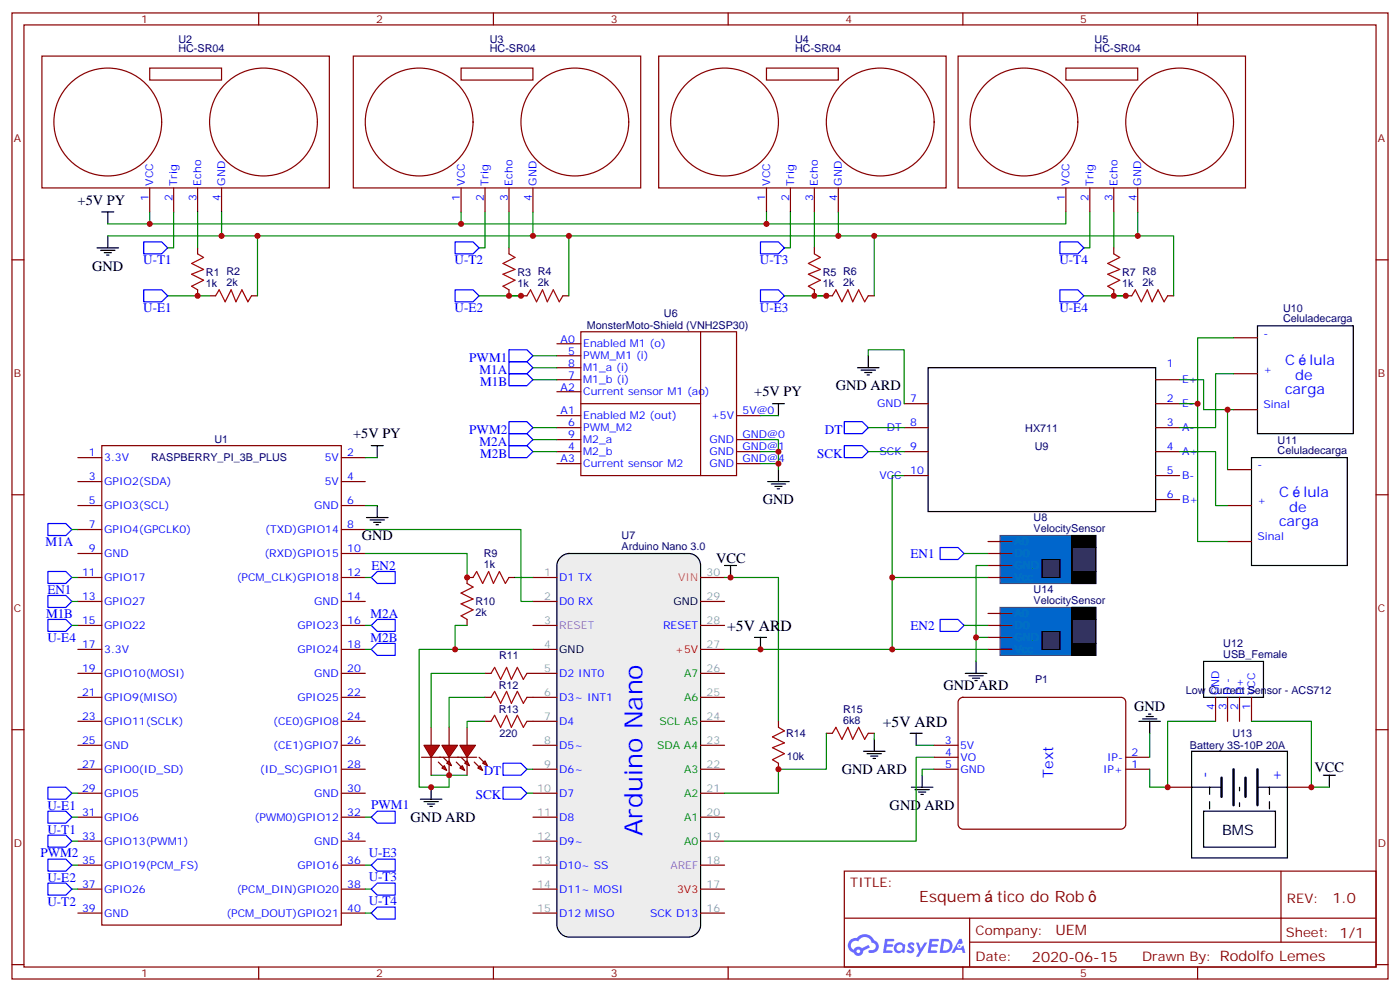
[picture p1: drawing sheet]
<svg xmlns="http://www.w3.org/2000/svg" width="412mm" height="292mm" viewBox="0 0 412 292" stroke-linecap="round" stroke-linejoin="round" font-family="sans-serif">
<g fill="none" stroke="#870000" stroke-width=".35">
<path d="M3.5 3.8h405.4v284.3h-405.4zM7.1 7.3h398.2v277.3h-398.2zM76.2 3.8v3.5M145.3 3.8v3.5M214.5 3.8v3.5M283.6 3.8v3.5M352.8 3.8v3.5M3.5 76.5h3.6M405.3 76.5h3.6M3.5 145.6h3.6M405.3 145.6h3.6M3.5 214.8h3.6"/>
<path d="M405.3 214.8h3.6M248.7 256.4h156.6v28.2h-156.6zM377.3 256.4v20.9M248.7 270.2h156.5M285.6 277.3h119.6M285.6 270.2v14.2M3.5 283.9h3.6M76.2 284.6v3.5M145.3 284.6v3.5M214.5 284.6v3.5M283.6 284.6v3.5M352.8 284.6v3.5"/>
<path d="M405.3 283.9h3.6"/>
</g>
<g fill="#5487ff">
<path d="M267.7 277.6a1.22 1.22 0 0 1 1.7 .2l-.4 .6a.47 .47 0 0 0-.3-.4 .47 .47 0 0 0-.5 .2l.1 .2a1.14 1.14 0 0 1 .8 1.8 1.14 1.14 0 0 1-1.9 0l-.2-.2 .5-.6 .7 .5a.29 .29 0 0 0 .3-.3 .29 .29 0 0 0-.2-.3 1.04 1.04 0 0 1-.6-1.7z"/>
<path d="M260.7 276.3h2.4l.3 .2-.2 .5-1.8 .1-.1 .8h1.5l.3 .4-.3 .4h-1.6l-.2 1.1h1.7l.2 .3-.2 .3-2.6 .1z"/>
<path d="M273.8 276.3h2.4l.3 .2-.1 .5-1.8 .1-.2 .8h1.6l.3 .4-.4 .4h-1.6l-.1 1.1h1.7l.2 .3-.2 .3-2.6 .1z"/>
<path d="M282.6 276.3h.7l.3 1.3-.6 .3a.69 .69 0 0 0-1 .3 .69 .69 0 0 0 .4 .9 .69 .69 0 0 0 .9-.6l.5-.2 .6 2.2h-.8l-.2-.9h-1.8l-.5 .9h-.8z"/>
<path d="M269.8 277.4h.8l.6 1.8 1.1-1.8h.9l-2.6 4.2h-.8l.9-1.5z"/>
<path d="M277.4 276.3l-.6 4.2h1.3a2.11 2.11 0 0 0 2.5-2.1 2.11 2.11 0 0 0-2.5-2.1zM278.1 277.1a1.39 1.39 0 0 1 1.7 1.4 1.39 1.39 0 0 1-1.8 1.3h-.3z"/>
<path d="M263.7 277.9a1.54 1.54 0 0 0-.1 2.2 1.54 1.54 0 0 0 2.2 .1l.6 .3 .3-2.3-.2-.3h-.4a1.49 1.49 0 0 0-2.4 0zM264 278.9a.94 .94 0 0 1 1.8 0 .94 .94 0 0 1-1.8 0z"/>
<path d="M250.4 276.7a2.18 2.18 0 0 0 1.1 3.7 1.44 1.44 0 0 0 1.6 .9 1.44 1.44 0 0 0 1.2-1.4l2-1.1-.5-.7-1.9 1a1.47 1.47 0 0 0-2.4 .4 1.39 1.39 0 0 1-.7-1.9 1.39 1.39 0 0 1 2-.5 2.12 2.12 0 0 1 2.2-1.3 2.12 2.12 0 0 1 1.9 1.7 1.14 1.14 0 0 1 1.1 1.4 1.14 1.14 0 0 1-1.7 .7 .43 .43 0 0 0-.5 .4 .43 .43 0 0 0 .4 .5 1.98 1.98 0 0 0 2.5-1.2 1.98 1.98 0 0 0-1.2-2.6 3.1 3.1 0 0 0-5.3-.6l-.9 .1zM252.3 280a.55 .55 0 0 1 1.1 0 .55 .55 0 0 1-1.1 0z"/>
<circle cx="282.6" cy="278.4" r=".26"/>
</g>
<g fill="none" stroke="#870000" stroke-width=".35">
<path d="M12.3 16.5h84.7v38.8h-84.7zM104.1 16.5h84.6v38.8h-84.6zM194 16.5h84.7v38.8h-84.7zM282.2 16.5h84.7v38.8h-84.7zM44.1 20h21.2v3.6h-21.2zM135.8 20h21.2v3.6h-21.2zM225.8 20h21.1v3.6h-21.1zM314 20h21.1v3.6h-21.1zM44.1 55.3v7.1M51.2 55.3v7.1M58.2 55.3v7.1M65.3 55.3v7.1"/>
<path d="M135.8 55.3v7.1M142.9 55.3v7.1M149.9 55.3v7.1M157 55.3v7.1M225.8 55.3v7.1M232.8 55.3v7.1M239.9 55.3v7.1M246.9 55.3v7.1M314 55.3v7.1M321 55.3v7.1M328.1 55.3v7.1M335.1 55.3v7.1"/>
<path d="M171.1 97.6h45.9v42.4h-45.9zM206.4 97.6v42.4M164 101.2h7.1M164 115.3h7.1M164 104.7h7.1M164 111.8h7.1M164 108.2h7.1M171.1 118.8h35.3M22.9 134.7h7.1M30 131.2h70.5v141.1h-70.5zM100.5 134.7h7.1M164 122.3h7.1"/>
<path d="M164 129.4h7.1M164 132.9h7.1M164 136.5h7.1M164 125.9h7.1M217 122.3h7M217 129.4h7M217 132.9h7M217 136.5h7M22.9 141.7h7.1M22.9 148.8h7.1M22.9 155.9h7.1M100.5 141.7h7.1"/>
<path d="M100.5 148.8h7.1M100.5 155.9h7.1M22.9 162.9h7.1M22.9 170h7.1M22.9 177h7.1M100.5 162.9h7.1M100.5 170h7.1M100.5 177h7.1M22.9 184.1h7.1M22.9 191.1h7.1M22.9 198.2h7.1M100.5 184.1h7.1"/>
<path d="M100.5 191.1h7.1M100.5 198.2h7.1M22.9 205.2h7.1M22.9 212.3h7.1M22.9 219.4h7.1M100.5 205.2h7.1M100.5 212.3h7.1M100.5 219.4h7.1M22.9 226.4h7.1M22.9 233.5h7.1M100.5 226.4h7.1M100.5 233.5h7.1"/>
<path d="M22.9 240.5h7.1M22.9 247.6h7.1M22.9 254.6h7.1M100.5 240.5h7.1M100.5 247.6h7.1M100.5 254.6h7.1M22.9 261.7h7.1M22.9 268.7h7.1M100.5 261.7h7.1M100.5 268.7h7.1"/>
<circle cx="31.7" cy="35.9" r="15.9"/>
<circle cx="77.6" cy="35.9" r="15.9"/>
<circle cx="123.5" cy="35.9" r="15.9"/>
<circle cx="169.3" cy="35.9" r="15.9"/>
<circle cx="213.4" cy="35.9" r="15.9"/>
<circle cx="259.3" cy="35.9" r="15.9"/>
<circle cx="301.6" cy="35.9" r="15.9"/>
<circle cx="347.5" cy="35.9" r="15.9"/>
</g>
<path d="M165.2 163.9a3.6 3.6 0 0 1 2.4-1h35.2a3.5 3.5 0 0 1 3.6 3.5v105.9a3.8 3.8 0 0 1-3.6 3.5h-35.2a3.8 3.8 0 0 1-3.6-3.5v-105.9a3.5 3.5 0 0 1 1.2-2.5z" fill="#ededed" stroke="#000" stroke-width=".35"/>
<g fill="none" stroke="#870000" stroke-width=".35">
<path d="M58.2 73v1.7M149.9 73v1.7M239.9 73v1.7M328.1 73v1.7M58.2 85.3v1.8M61.7 87.1h1.8M74.1 87.1h1.7M149.9 85.3v1.8M153.5 87.1h1.7M165.8 87.1h1.8M239.9 85.3v1.8M243.4 87.1h1.8"/>
<path d="M255.8 87.1h1.7M328.1 85.3v1.8M331.6 87.1h1.8M344 87.1h1.7M139.3 170h-1.7v1.7M149.9 170h1.8M157 170h7M157 177h7M206.4 170h7M206.4 177h7M137.6 182.3v1.8M142.9 198.2h1.7"/>
<path d="M155.2 198.2h8.8M157 184.1h7M157 191.1h7M206.4 184.1h7M206.4 191.1h7M206.4 198.2h7M142.9 205.2h1.7M142.9 212.3h1.7M155.2 205.2h8.8M155.2 212.3h8.8M157 219.4h7M206.4 205.2h7"/>
<path d="M206.4 212.3h7M206.4 219.4h7M157 226.4h7M157 233.5h7M206.4 226.4h7M206.4 233.5h7M157 240.5h7M157 247.6h7M157 254.6h7M206.4 240.5h7M206.4 247.6h7M206.4 254.6h7"/>
<path d="M157 261.7h7M157 268.7h7M206.4 261.7h7M206.4 268.7h7"/>
</g>
<g fill="none" stroke="#000" stroke-width=".35">
<path d="M28.6 73h6.3M29.6 73.7h4.3M30 62.4h3.5M30.7 74.4h2.1M31.4 75.1h.7M31.7 62.4v3.5M31.7 69.4v3.6M109.4 131.2h3.5M111.1 131.2v3.5M107.9 152.3h6.4M109 153h4.2M110.1 153.7h2.1"/>
<path d="M110.8 154.4h.7M111.1 148.8v3.5M213.4 166.4h3.6M215.2 166.4v3.6M222.2 187.6h3.6M224 187.6v3.5M268.1 215.8h3.5M269.9 215.8v3.6M268.5 231.7h6.3M269.5 232.4h4.3M270.6 233.1h2.1M271.3 233.8h.7"/>
<path d="M271.6 228.2v3.5"/>
</g>
<g fill="none" stroke="#008700" stroke-width=".35">
<path d="M44.1 62.4v3.5h-12.4M58.2 62.4v10.6M65.3 62.4v7h-33.6M75.8 69.4v17.7M135.8 62.4v3.5h-91.7M149.9 62.4v10.6M157 62.4v7h-91.7M167.6 69.4v17.7M225.8 62.4v3.5h-90M239.9 62.4v10.6M246.9 62.4v7h-89.9M257.5 69.4v17.7"/>
<path d="M314 62.4v3.5h-88.2M328.1 62.4v10.6M335.1 62.4v7h-88.2M335.1 69.4h10.6v17.7M49.4 87.1h12.3M149.9 87.1h3.6M239.9 87.1h3.5M328.1 87.1h3.5M266.3 140h-3.5v51.1h-49.4M107.6 155.9h45.9v21.1h3.5M107.6 162.9h30v7.1M151.7 170h5.3"/>
<path d="M213.4 170h15.9v42.3M137.6 184.1h-3.5v7h22.9"/>
</g>
<g fill="none" stroke="#a10000" stroke-width=".35">
<path d="M58.2 74.7l1.8 1.1-3.6 1.7 3.6 1.8-3.6 1.4 3.6 1.8-3.6 1.7 1.8 1.1M149.9 74.7l1.8 1.1-3.5 1.7 3.5 1.8-3.5 1.4 3.5 1.8-3.5 1.7 1.7 1.1M239.9 74.7l1.8 1.1-3.6 1.7 3.6 1.8-3.6 1.4 3.6 1.8-3.6 1.7 1.8 1.1M328.1 74.7l1.7 1.1-3.5 1.7 3.5 1.8-3.5 1.4 3.5 1.8-3.5 1.7 1.8 1.1M63.5 87.1l1.1-1.8 1.7 3.5 1.8-3.5 1.4 3.5 1.8-3.5 1.7 3.5 1.1-1.7M155.2 87.1l1.1-1.8 1.7 3.5 1.8-3.5 1.4 3.5 1.8-3.5 1.7 3.5 1.1-1.7M245.2 87.1l1-1.8 1.8 3.5 1.8-3.5 1.4 3.5 1.7-3.5 1.8 3.5 1.1-1.7M333.4 87.1l1-1.8 1.8 3.5 1.8-3.5 1.4 3.5 1.7-3.5 1.8 3.5 1.1-1.7M137.6 171.7l1.7 1.1-3.5 1.8 3.5 1.7-3.5 1.4 3.5 1.8-3.5 1.8 1.8 1M139.3 170l1.1-1.8 1.8 3.5 1.7-3.5 1.4 3.5 1.8-3.5 1.8 3.5 1-1.7M144.6 198.2l1.1-1.8 1.8 3.6 1.7-3.6 1.4 3.6 1.8-3.6 1.8 3.6 1-1.8M144.6 205.2l1.1-1.7 1.8 3.5 1.7-3.5 1.4 3.5 1.8-3.5 1.8 3.5 1-1.8"/>
<path d="M144.6 212.3l1.1-1.8 1.8 3.6 1.7-3.6 1.4 3.6 1.8-3.6 1.8 3.6 1-1.8"/>
</g>
<g fill="#f00" stroke="#870000" stroke-width=".35">
<path d="M124.9 219.4h4.6l-2.5 3.5z"/>
<path d="M124.2 222.9h5.6z"/>
</g>
<g fill="#870000" stroke="#870000" stroke-width=".35">
<path d="M130.5 222.9l1.4 1.4z"/>
<path d="M129.1 224.3l1.4 1.4z"/>
</g>
<g fill="#f00" stroke="#870000" stroke-width=".35">
<path d="M131.6 224.6l.7-.7 .7 1.5z"/>
<path d="M130.2 226.1l.7-.7 .7 1.4z"/>
</g>
<path d="M127 214.1v5.3M127 222.9v5.3" fill="none" stroke="#870000" stroke-width=".35"/>
<g fill="#f00" stroke="#870000" stroke-width=".35">
<path d="M130.2 219.4h4.6l-2.5 3.5z"/>
<path d="M129.5 222.9h5.6z"/>
</g>
<g fill="#870000" stroke="#870000" stroke-width=".35">
<path d="M135.8 222.9l1.4 1.4z"/>
<path d="M134.4 224.3l1.4 1.4z"/>
</g>
<g fill="#f00" stroke="#870000" stroke-width=".35">
<path d="M136.9 224.6l.7-.7 .7 1.5z"/>
<path d="M135.5 226.1l.7-.7 .7 1.4z"/>
</g>
<path d="M132.3 214.1v5.3M132.3 222.9v5.3" fill="none" stroke="#870000" stroke-width=".35"/>
<g fill="#f00" stroke="#870000" stroke-width=".35">
<path d="M135.5 219.4h4.6l-2.5 3.5z"/>
<path d="M134.8 222.9h5.6z"/>
</g>
<g fill="#870000" stroke="#870000" stroke-width=".35">
<path d="M141.1 222.9l1.4 1.4z"/>
<path d="M139.7 224.3l1.4 1.4z"/>
</g>
<g fill="#f00" stroke="#870000" stroke-width=".35">
<path d="M142.2 224.6l.7-.7 .7 1.5z"/>
<path d="M140.8 226.1l.7-.7 .7 1.4z"/>
</g>
<g fill="none" stroke="#870000" stroke-width=".35">
<path d="M363.4 99.4h7M266.3 118.8h7.1M340.4 111.8h7.1M340.4 118.8h7.1M363.4 110h7M266.3 125.9h7.1M266.3 132.9h7.1M266.3 140h7.1M340.4 125.9h7.1M340.4 132.9h7.1M340.4 140h7.1M361.6 138.2h7.1"/>
<path d="M363.4 120.6h7M340.4 147h7.1M361.6 159.4h7.1M361.6 148.8h7.1M137.6 214.1v5.3M229.3 212.3v1.8M243.4 215.8h1.8M255.8 215.8h1.7M358.1 205.2v7.1M361.6 205.2v7.1M365.1 205.2v7.1M368.7 205.2v7.1"/>
<path d="M137.6 222.9v5.3M229.3 224.6v1.8M344 231.7h7M379.2 231.7h7.1"/>
</g>
<g fill="none" stroke="#008700" stroke-width=".35">
<path d="M51.2 62.4v10.6h-1.8M142.9 62.4v10.6h-1.8M232.8 62.4v10.6h-1.7M321 62.4v10.6h-1.7M141.1 87.1h12.4M231.1 87.1h12.3M319.3 87.1h12.3M363.4 99.4h-10.6v19.4h-5.3M157 108.2h7M157 111.8h7M157 104.7h7M255.8 104.7v-1.8h10.5v15.9"/>
<path d="M347.5 111.8h7v8.8h8.9M352.8 118.8v40.6h8.8M363.4 110h-5.3v15.9h-10.6M107.6 134.7h3.5M157 132.9h7M157 125.9h7M157 129.4h7M224 136.5h5.3v1.7M224 129.4h5.3v7.1M224 132.9h5.3M224 122.3h5.3M255.8 132.9h10.5"/>
<path d="M255.8 125.9h10.5M347.5 132.9h10.6v15.9h3.5M361.6 120.6v17.6M21.2 155.9h1.7M107.6 148.8h3.5M21.2 177h1.7M21.2 170h1.7M107.6 170h1.8M21.2 184.1h1.7M107.6 191.1h1.8M107.6 184.1h1.8M134.1 191.1h-10.6v40.6h8.8v-3.5"/>
<path d="M142.9 198.2h-15.9v15.9M142.9 205.2h-10.6v8.9M142.9 212.3h-5.3v1.8M257.5 215.8v1.8M368.7 212.3h17.6v19.4h5.3M21.2 233.5h1.7M127 228.2h10.6M155.2 226.4h1.8M155.2 233.5h1.8M275.2 222.9h-5.3v24.7h-56.5M21.2 240.5h1.7M21.2 247.6h1.7"/>
<path d="M21.2 254.6h1.7M107.6 240.5h1.8M107.6 254.6h1.8M21.2 261.7h1.7M107.6 261.7h1.8M107.6 268.7h1.8"/>
</g>
<g fill="none" stroke="#000" stroke-width=".35">
<path d="M370.4 95.9h28.2v31.7h-28.2zM227.5 118.8h3.6M229.3 118.8v3.5M252.6 108.2h6.3M253.6 108.9h4.3M254.7 109.6h2.1M255.4 110.3h.7M255.8 104.7v3.5M273.4 108.2h67v42.4h-67zM229.3 138.2v3.5M368.7 134.7h28.2v31.7h-28.2zM226.1 141.7h6.4"/>
<path d="M227.2 142.5h4.2M228.2 143.2h2.2M229 143.9h.7M354.5 194.7h17.7v10.5h-17.7zM257.5 217.6v3.5M123.8 235.2h6.4M124.9 235.9h4.2M125.9 236.6h2.2M126.6 237.3h.8M127 231.7v3.5M254.4 221.1h6.3M255.4 221.8h4.2"/>
<path d="M256.5 222.5h2.1M257.2 223.2h.7M351 221.1h28.2v31.4h-28.2zM351 231.7h8.8M354.5 238.8h21.2v10.5h-21.2zM370.4 231.7h8.8M389.8 228.2h3.5M391.6 228.2v3.5"/>
</g>
<path d="M229.3 214.1l1.8 1-3.6 1.8 3.6 1.8-3.6 1.4 3.6 1.7-3.6 1.8 1.8 1M245.2 215.8l1-1.7 1.8 3.5 1.8-3.5 1.4 3.5 1.7-3.5 1.8 3.5 1.1-1.8" fill="none" stroke="#a10000" stroke-width=".35"/>
<path d="M359.8 228.9v5.6M363.4 226.4v10.6M366.9 228.9v5.6M370.4 226.4v10.6" fill="none" stroke="#000" stroke-width=".71"/>
<path d="M356.3 231.7v7.1M373.9 231.7v7.1" fill="none" stroke="#000" stroke-width=".35" stroke-dasharray="2.1 2.1"/>
<path d="M365.1 231.7v7.1" fill="none" stroke="#000" stroke-width=".35" stroke-dasharray="1.1 3.5"/>
<g fill="none" stroke="#00f" stroke-width=".35">
<path d="M42.3 71.2h5.3l1.8 1.8-1.8 1.7h-5.3zM134.1 71.2h5.2l1.8 1.8-1.8 1.7h-5.2zM224 71.2h5.3l1.8 1.8-1.8 1.7h-5.3zM312.2 71.2h5.3l1.8 1.8-1.8 1.7h-5.3zM42.3 85.3h5.3l1.8 1.8-1.8 1.7h-5.3zM134.1 85.3h5.2l1.8 1.8-1.8 1.7h-5.2zM224 85.3h5.3l1.8 1.8-1.8 1.7h-5.3zM312.2 85.3h5.3l1.8 1.8-1.8 1.7h-5.3zM149.9 106.5h5.3l1.8 1.7-1.8 1.8h-5.3zM149.9 110h5.3l1.8 1.8-1.8 1.7h-5.3zM149.9 102.9h5.3l1.8 1.8-1.8 1.8h-5.3zM149.9 124.1h5.3l1.8 1.8-1.8 1.7h-5.3z"/>
<path d="M149.9 127.6h5.3l1.8 1.8-1.8 1.8h-5.3zM149.9 131.2h5.3l1.8 1.7-1.8 1.8h-5.3zM248.7 124.1h5.3l1.8 1.8-1.8 1.7h-5.3zM248.7 131.2h5.3l1.8 1.7-1.8 1.8h-5.3zM14.1 154.1h5.3l1.8 1.8-1.8 1.7h-5.3zM14.1 175.3h5.3l1.8 1.7-1.8 1.8h-5.3zM14.1 168.2h5.3l1.8 1.8-1.8 1.7h-5.3zM109.4 170l1.7-1.8h5.3v3.5h-5.3zM14.1 182.3h5.3l1.8 1.8-1.8 1.7h-5.3zM109.4 184.1l1.7-1.8h5.3v3.5h-5.3zM109.4 191.1l1.7-1.7h5.3v3.5h-5.3zM14.1 231.7h5.3l1.8 1.8-1.8 1.7h-5.3z"/>
<path d="M14.1 238.8h5.3l1.8 1.7-1.8 1.8h-5.3zM148.2 231.7h5.3l1.7 1.8-1.7 1.7h-5.3zM148.2 224.6h5.3l1.7 1.8-1.7 1.8h-5.3zM14.1 245.8h5.3l1.8 1.8-1.8 1.7h-5.3zM14.1 252.9h5.3l1.8 1.7-1.8 1.8h-5.3zM14.1 259.9h5.3l1.8 1.8-1.8 1.8h-5.3zM109.4 240.5l1.7-1.7h5.3v3.5h-5.3zM109.4 254.6l1.7-1.7h5.3v3.5h-5.3zM109.4 261.7l1.7-1.8h5.3v3.6h-5.3zM109.4 268.7l1.7-1.7h5.3v3.5h-5.3z"/>
</g>
<path d="M282.5 205.8l1.1-.6h46.6a1.41 1.41 0 0 1 1.4 1.5v35.9a1.51 1.51 0 0 1-1.4 1.5h-46.6a1.51 1.51 0 0 1-1.4-1.5v-35.9z" fill="#fff" stroke="#800000" stroke-width=".35"/>
<path d="M275.2 219.4h7M275.2 226.4h7M275.2 222.9h7M331.6 226.4h7.1M331.6 222.9h7.1" fill="none" stroke="#870000" stroke-width=".35"/>
<path d="M243.4 215.8v10.6h-14.1v7.1h-15.9M269.9 219.4h5.3M338.7 215.8v7.1M358.1 212.3h-14.1v19.4h-5.3v-5.3M275.2 226.4h-3.6v1.8" fill="none" stroke="#008700" stroke-width=".35"/>
<path d="M335.5 212.3h6.3M336.5 211.6h4.3M337.6 210.9h2.1M338.3 210.2h.7M338.7 212.3v3.5" fill="none" stroke="#000" stroke-width=".35"/>
<path d="M294.6 157.6h28.2v14.1h-28.2z" fill="#06c" stroke="#666" stroke-width=".35"/>
<path d="M315.7 157.6h7.1v3.5h-7.1zM315.7 168.2h7.1v3.5h-7.1z" fill="#000" stroke="#000" stroke-width=".35"/>
<path d="M306.9 164.7h5.3v5.3h-5.3z" fill="#333" stroke="#000" stroke-width=".35"/>
<path d="M291 159.4h7.1M291 170h7.1M291 166.4h7.1M291 162.9h7.1" fill="none" stroke="#870000" stroke-width=".35"/>
<path d="M315.7 161.1h7.1v7.1h-7.1z" fill="#333" stroke="#000" stroke-width=".35"/>
<path d="M294.6 178.8h28.2v14.1h-28.2z" fill="#06c" stroke="#666" stroke-width=".35"/>
<path d="M315.7 178.8h7.1v3.5h-7.1zM315.7 189.4h7.1v3.5h-7.1z" fill="#000" stroke="#000" stroke-width=".35"/>
<path d="M306.9 185.8h5.3v5.3h-5.3z" fill="#333" stroke="#000" stroke-width=".35"/>
<path d="M291 191.1h7.1M291 187.6h7.1M291 184.1h7.1M291 180.6h7.1" fill="none" stroke="#870000" stroke-width=".35"/>
<path d="M315.7 182.3h7.1v7.1h-7.1z" fill="#333" stroke="#000" stroke-width=".35"/>
<path d="M276.9 161.1h5.3l1.8 1.8-1.8 1.8h-5.3zM276.9 182.3h5.3l1.8 1.8-1.8 1.7h-5.3z" fill="none" stroke="#00f" stroke-width=".35"/>
<path d="M262.8 170h28.2M284 162.9h7M291 166.4h-3.5v28.3M262.8 191.1h28.2M284 184.1h7M287.5 187.6h3.5" fill="none" stroke="#008700" stroke-width=".35"/>
<path d="M284.3 198.2h6.4M285.4 198.9h4.2M286.5 199.6h2.1M287.5 194.7v3.5M287.2 200.3h.7" fill="none" stroke="#000" stroke-width=".35"/>
<g fill="#c00">
<circle cx="287.5" cy="187.6" r=".88"/>
<circle cx="262.8" cy="191.1" r=".88"/>
<circle cx="229.3" cy="226.4" r=".88"/>
<circle cx="331.6" cy="87.1" r=".88"/>
<circle cx="328.1" cy="87.1" r=".88"/>
<circle cx="153.5" cy="87.1" r=".88"/>
<circle cx="149.9" cy="87.1" r=".88"/>
<circle cx="58.2" cy="87.1" r=".88"/>
<circle cx="229.3" cy="132.9" r=".88"/>
<circle cx="352.8" cy="118.8" r=".88"/>
<circle cx="386.3" cy="231.7" r=".88"/>
<circle cx="137.6" cy="170" r=".88"/>
<circle cx="335.1" cy="69.4" r=".88"/>
<circle cx="257.5" cy="69.4" r=".88"/>
<circle cx="75.8" cy="69.4" r=".88"/>
<circle cx="246.9" cy="69.4" r=".88"/>
<circle cx="65.3" cy="69.4" r=".88"/>
<circle cx="135.8" cy="65.9" r=".88"/>
<circle cx="44.1" cy="65.9" r=".88"/>
<circle cx="225.8" cy="65.9" r=".88"/>
<circle cx="157" cy="69.4" r=".88"/>
<circle cx="167.6" cy="69.4" r=".88"/>
<circle cx="132.3" cy="228.2" r=".88"/>
<circle cx="134.1" cy="191.1" r=".88"/>
<circle cx="215.2" cy="170" r=".88"/>
<circle cx="224" cy="191.1" r=".88"/>
<circle cx="361.6" cy="120.6" r=".88"/>
<circle cx="127" cy="231.7" r=".88"/>
<circle cx="229.3" cy="136.5" r=".88"/>
<circle cx="239.9" cy="87.1" r=".88"/>
<circle cx="243.4" cy="87.1" r=".88"/>
<circle cx="344" cy="231.7" r=".88"/>
<circle cx="262.8" cy="170" r=".88"/>
</g>
<text font-size="7.4" fill="#00f" x="189.3" y="246" transform="rotate(-90 189.3 246)">Arduino Nano</text>
<g font-size="4.6">
<text x="214.2" y="185.7">+5V ARD</text>
<text x="260.1" y="213.9">+5V ARD</text>
</g>
<g font-size="4.6" fill="#800">
<text x="270.8" y="265.4">Esquem</text>
<text x="293.6" y="265.4">tico do Rob</text>
</g>
<g font-size="4.2">
<text x="22.9" y="60.2">+5V PY</text>
<text x="27.2" y="79.6">GND</text>
<text x="222.2" y="116.7">+5V PY</text>
<text x="246.2" y="114.9">GND ARD</text>
<text x="104" y="129">+5V PY</text>
<text x="224.7" y="148.4">GND</text>
<text x="106.5" y="159">GND</text>
<text x="211" y="165.7">VCC</text>
<text x="277.9" y="203.1">GND ARD</text>
<text x="334.1" y="209.1">GND</text>
<text x="247.9" y="227.8">GND ARD</text>
<text x="387.2" y="227.1">VCC</text>
<text x="262.1" y="238.4">GND ARD</text>
<text x="121" y="241.9">GND ARD</text>
<text x="360" y="245.8">BMS</text>
</g>
<g font-size="4.2" fill="#00f">
<text x="378.6" y="107.5">C</text>
<text x="385.8" y="107.5">lula</text>
<text x="381.5" y="111.8">de</text>
<text x="378.6" y="116">carga</text>
<text x="376.8" y="146.3">C</text>
<text x="384" y="146.3">lula</text>
<text x="376.8" y="154.8">carga</text>
<text x="379.8" y="150.6">de</text>
<text x="310.3" y="228.9" transform="rotate(-90 310.3 228.9)">Text</text>
<text x="356.2" y="229" transform="rotate(-90 356.2 229)">-</text>
<text x="377.4" y="229.9" transform="rotate(-90 377.4 229.9)">+</text>
</g>
<g font-size="4.2" fill="#800">
<text x="392.5" y="265.7">1.0</text>
<text x="310.9" y="275.2">UEM</text>
<text x="304" y="283">2020-06-15</text>
</g>
<g font-size="3.9" fill="#00f">
<text x="42.2" y="77.8">U-T1</text>
<text x="133.9" y="77.8">U-T2</text>
<text x="223.9" y="77.8">U-T3</text>
<text x="312.1" y="77.8">U-T4</text>
<text x="42.2" y="91.9">U-E1</text>
<text x="133.9" y="91.9">U-E2</text>
<text x="223.9" y="91.9">U-E3</text>
<text x="312.1" y="91.9">U-E4</text>
<text x="138.2" y="106.5">PWM1</text>
<text x="141.2" y="110">M1A</text>
<text x="141.4" y="113.5">M1B</text>
<text x="138.2" y="127.6">PWM2</text>
<text x="141.2" y="131.2">M2A</text>
<text x="243" y="127.6">DT</text>
<text x="141.4" y="134.7">M2B</text>
<text x="240.7" y="134.7">SCK</text>
<text x="13.4" y="160.6">M1A</text>
<text x="109.4" y="167.7">EN2</text>
<text x="268.2" y="164.1">EN1</text>
<text x="14" y="174.8">EN1</text>
<text x="13.6" y="181.8">M1B</text>
<text x="109.1" y="181.8">M2A</text>
<text x="268.2" y="185.3">EN2</text>
<text x="14" y="188.9">U-E4</text>
<text x="109.1" y="188.9">M2B</text>
<text x="142.5" y="228.2">DT</text>
<text x="14" y="238.3">U-E1</text>
<text x="109.3" y="238.3">PWM1</text>
<text x="140.1" y="235.2">SCK</text>
<text x="14" y="245.4">U-T1</text>
<text x="11.9" y="252.3">PWM2</text>
<text x="108.6" y="252.3">U-E3</text>
<text x="14" y="259.5">U-E2</text>
<text x="108.6" y="259.3">U-T3</text>
<text x="14" y="266.5">U-T2</text>
<text x="108.6" y="266.4">U-T4</text>
</g>
<g font-size="3.9" fill="#800">
<text x="250.5" y="261">TITLE:</text>
<text x="379.1" y="265.7">REV:</text>
<text x="287.4" y="275.2">Company:</text>
<text x="378.7" y="275.8">Sheet: 1/1</text>
<text x="287.4" y="282.9">Date:</text>
<text x="336.4" y="282.9">Drawn By: Rodolfo Lemes</text>
</g>
<g font-size="3.2" fill="#800">
<text x="41.6" y="6.8">1</text>
<text x="110.8" y="6.8">2</text>
<text x="179.9" y="6.8">3</text>
<text x="249.1" y="6.8">4</text>
<text x="318.2" y="6.8">5</text>
<text x="4.1" y="41.9">A</text>
<text x="405.9" y="41.9">A</text>
<text x="4.1" y="111.1">B</text>
<text x="405.9" y="111.1">B</text>
<text x="4.1" y="180.2">C</text>
<text x="405.9" y="180.2">C</text>
<text x="4.1" y="249.3">D</text>
<text x="405.9" y="249.3">D</text>
<text x="41.6" y="287.6">1</text>
<text x="110.8" y="287.6">2</text>
<text x="179.9" y="287.6">3</text>
<text x="249.1" y="287.6">4</text>
<text x="318.2" y="287.6">5</text>
</g>
<g font-size="3.2" fill="#000080">
<text x="52.6" y="15.5">HC-SR04</text>
<text x="52.6" y="12.5">U2</text>
<text x="144.3" y="15.5">HC-SR04</text>
<text x="144.3" y="12.5">U3</text>
<text x="234.2" y="15.5">HC-SR04</text>
<text x="234.2" y="12.5">U4</text>
<text x="322.4" y="15.5">HC-SR04</text>
<text x="322.4" y="12.5">U5</text>
<text x="60.7" y="81.2">R1 R2</text>
<text x="152.4" y="81.2">R3 R4</text>
<text x="242.4" y="81.2">R5 R6</text>
<text x="330.6" y="81.2">R7 R8</text>
<text x="60.7" y="84.3">1k</text>
<text x="66.7" y="84.2">2k</text>
<text x="152.4" y="84.3">1k</text>
<text x="158.4" y="84.2">2k</text>
<text x="242.4" y="84.3">1k</text>
<text x="248.4" y="84.2">2k</text>
<text x="330.6" y="84.3">1k</text>
<text x="336.6" y="84.2">2k</text>
<text x="195.6" y="93.4">U6</text>
<text x="378" y="94.8">Celuladecarga</text>
<text x="378" y="91.9">U10</text>
<text x="172.9" y="96.9">MonsterMoto-Shield (VNH2SP30)</text>
<text x="63.2" y="130.5">U1</text>
<text x="302" y="127">HX711</text>
<text x="376.3" y="130.7">U11</text>
<text x="44.5" y="135.7">RASPBERRY_PI_3B_PLUS</text>
<text x="304.8" y="132.3">U9</text>
<text x="376.3" y="133.6">Celuladecarga</text>
<text x="304.5" y="153.4">U8</text>
<text x="183.1" y="161.9">Arduino Nano 3.0</text>
<text x="183.1" y="158.7">U7</text>
<text x="304.5" y="156.6">VelocitySensor</text>
<text x="142.5" y="167.1">1k</text>
<text x="142.5" y="163.9">R9</text>
<text x="140.1" y="178.2">R10</text>
<text x="304.5" y="177.7">VelocitySensor</text>
<text x="304.5" y="174.6">U14</text>
<text x="140.1" y="181.3">2k</text>
<text x="360.3" y="190.4">U12</text>
<text x="147" y="194">R11</text>
<text x="360.3" y="193.6">USB_Female</text>
<text x="146.9" y="202.9">R12</text>
<text x="304.9" y="201">P1</text>
<text x="146.9" y="209.9">R13</text>
<text x="248.4" y="209.8">R15</text>
<text x="349.4" y="204.2">Low Current Sensor - ACS712</text>
<text x="248.4" y="213">6k8</text>
<text x="147.2" y="217">220</text>
<text x="231.6" y="217">R14</text>
<text x="350.5" y="220.5">Battery 3S-10P 20A</text>
<text x="363" y="216.9">U13</text>
<text x="231.8" y="223.7">10k</text>
</g>
<g font-size="3.2" fill="#00f">
<text x="43.7" y="59.1" transform="rotate(-90 43.7 59.1)">1</text>
<text x="45.2" y="54.6" transform="rotate(-90 45.2 54.6)">VCC</text>
<text x="50.8" y="59.1" transform="rotate(-90 50.8 59.1)">2</text>
<text x="52.2" y="54.6" transform="rotate(-90 52.2 54.6)">Trig</text>
<text x="57.9" y="59.1" transform="rotate(-90 57.9 59.1)">3</text>
<text x="59.3" y="54.6" transform="rotate(-90 59.3 54.6)">Echo</text>
<text x="64.9" y="59.1" transform="rotate(-90 64.9 59.1)">4</text>
<text x="66.3" y="54.6" transform="rotate(-90 66.3 54.6)">GND</text>
<text x="135.5" y="59.1" transform="rotate(-90 135.5 59.1)">1</text>
<text x="136.9" y="54.6" transform="rotate(-90 136.9 54.6)">VCC</text>
<text x="142.5" y="59.1" transform="rotate(-90 142.5 59.1)">2</text>
<text x="143.9" y="54.6" transform="rotate(-90 143.9 54.6)">Trig</text>
<text x="149.6" y="59.1" transform="rotate(-90 149.6 59.1)">3</text>
<text x="151" y="54.6" transform="rotate(-90 151 54.6)">Echo</text>
<text x="156.6" y="59.1" transform="rotate(-90 156.6 59.1)">4</text>
<text x="158" y="54.6" transform="rotate(-90 158 54.6)">GND</text>
<text x="225.4" y="59.1" transform="rotate(-90 225.4 59.1)">1</text>
<text x="226.8" y="54.6" transform="rotate(-90 226.8 54.6)">VCC</text>
<text x="232.5" y="59.1" transform="rotate(-90 232.5 59.1)">2</text>
<text x="233.9" y="54.6" transform="rotate(-90 233.9 54.6)">Trig</text>
<text x="239.5" y="59.1" transform="rotate(-90 239.5 59.1)">3</text>
<text x="240.9" y="54.6" transform="rotate(-90 240.9 54.6)">Echo</text>
<text x="246.6" y="59.1" transform="rotate(-90 246.6 59.1)">4</text>
<text x="248" y="54.6" transform="rotate(-90 248 54.6)">GND</text>
<text x="313.6" y="59.1" transform="rotate(-90 313.6 59.1)">1</text>
<text x="315" y="54.6" transform="rotate(-90 315 54.6)">VCC</text>
<text x="320.7" y="59.1" transform="rotate(-90 320.7 59.1)">2</text>
<text x="322.1" y="54.6" transform="rotate(-90 322.1 54.6)">Trig</text>
<text x="327.7" y="59.1" transform="rotate(-90 327.7 59.1)">3</text>
<text x="329.1" y="54.6" transform="rotate(-90 329.1 54.6)">Echo</text>
<text x="334.8" y="59.1" transform="rotate(-90 334.8 59.1)">4</text>
<text x="336.2" y="54.6" transform="rotate(-90 336.2 54.6)">GND</text>
<text x="165.1" y="100.8">A0</text>
<text x="372.2" y="99.1">-</text>
<text x="167.3" y="104.4">5</text>
<text x="167.3" y="107.9">8</text>
<text x="171.8" y="102.2">Enabled M1 (o)</text>
<text x="171.8" y="105.8">PWM_M1 (i)</text>
<text x="343.7" y="107.9">1</text>
<text x="167.3" y="111.4">7</text>
<text x="171.8" y="112.8">M1_b (i)</text>
<text x="171.8" y="109.3">M1_a (i)</text>
<text x="348.2" y="112.8">E+</text>
<text x="372.2" y="109.6">+</text>
<text x="165.1" y="114.9">A2</text>
<text x="171.8" y="116.3">Current sensor M1 (ao)</text>
<text x="258.4" y="119.9">GND</text>
<text x="268.1" y="118.5">7</text>
<text x="343.7" y="118.5">2</text>
<text x="348.2" y="119.9">E-</text>
<text x="165.1" y="122">A1</text>
<text x="167.3" y="125.5">6</text>
<text x="171.8" y="123.4">Enabled M2 (out)</text>
<text x="209.5" y="123.4">+5V</text>
<text x="218.7" y="122">5V@0</text>
<text x="268.1" y="125.5">8</text>
<text x="343.7" y="125.5">3</text>
<text x="372.2" y="120.2">Sinal</text>
<text x="167.3" y="129">9</text>
<text x="171.8" y="126.9">PWM_M2</text>
<text x="171.8" y="130.5">M2_a</text>
<text x="209" y="130.5">GND</text>
<text x="218.7" y="129">GND@0</text>
<text x="261.2" y="126.9">DT</text>
<text x="348.2" y="126.9">A-</text>
<text x="26.2" y="134.3">1</text>
<text x="30.7" y="135.7">3.3V</text>
<text x="95.7" y="135.7">5V</text>
<text x="102.3" y="134.3">2</text>
<text x="165.1" y="136.1">A3</text>
<text x="167.3" y="132.6">4</text>
<text x="171.8" y="137.5">Current sensor M2</text>
<text x="171.8" y="134">M2_b</text>
<text x="209" y="134">GND</text>
<text x="209" y="137.5">GND</text>
<text x="218.7" y="132.6">GND@1</text>
<text x="218.7" y="136.1">GND@4</text>
<text x="259.1" y="134">SCK</text>
<text x="268.1" y="132.6">9</text>
<text x="343.7" y="132.6">4</text>
<text x="348.2" y="134">A+</text>
<text x="370.4" y="137.9">-</text>
<text x="26.2" y="141.4">3</text>
<text x="30.7" y="142.8">GPIO2(SDA)</text>
<text x="95.7" y="142.8">5V</text>
<text x="102.3" y="141.4">4</text>
<text x="259" y="141">VCC</text>
<text x="268.1" y="139.6">10</text>
<text x="343.7" y="139.6">5</text>
<text x="348.2" y="141">B-</text>
<text x="26.2" y="148.4">5</text>
<text x="30.7" y="149.9">GPIO3(SCL)</text>
<text x="92.6" y="149.9">GND</text>
<text x="102.3" y="148.4">6</text>
<text x="343.7" y="146.7">6</text>
<text x="348.2" y="148.1">B+</text>
<text x="370.4" y="148.4">+</text>
<text x="26.2" y="155.5">7</text>
<text x="102.3" y="155.5">8</text>
<text x="30.7" y="156.9">GPIO4(GPCLK0)</text>
<text x="78.1" y="156.9">(TXD)GPIO14</text>
<text x="370.4" y="159">Sinal</text>
<text x="26.2" y="162.6">9</text>
<text x="30.7" y="164">GND</text>
<text x="77.9" y="164">(RXD)GPIO15</text>
<text x="102.3" y="162.6">10</text>
<text x="24.2" y="169.6">11</text>
<text x="30.7" y="171">GPIO17</text>
<text x="69.7" y="171">(PCM_CLK)GPIO18</text>
<text x="102.3" y="169.6">12</text>
<text x="164.7" y="171">D1 TX</text>
<text x="24.2" y="176.7">13</text>
<text x="30.7" y="178.1">GPIO27</text>
<text x="92.6" y="178.1">GND</text>
<text x="102.3" y="176.7">14</text>
<text x="164.7" y="178.1">D0 RX</text>
<text x="24.2" y="183.7">15</text>
<text x="30.7" y="185.1">GPIO22</text>
<text x="87.6" y="185.1">GPIO23</text>
<text x="102.3" y="183.7">16</text>
<text x="195.3" y="185.1">RESET</text>
<text x="24.2" y="190.8">17</text>
<text x="102.3" y="190.8">18</text>
<text x="24.2" y="197.8">19</text>
<text x="30.7" y="192.2">3.3V</text>
<text x="87.6" y="192.2">GPIO24</text>
<text x="102.3" y="197.8">20</text>
<text x="30.7" y="199.2">GPIO10(MOSI)</text>
<text x="92.6" y="199.2">GND</text>
<text x="164.7" y="199.2">D2 INT0</text>
<text x="24.2" y="204.9">21</text>
<text x="30.7" y="206.3">GPIO9(MISO)</text>
<text x="87.6" y="206.3">GPIO25</text>
<text x="102.3" y="204.9">22</text>
<text x="164.7" y="206.3">D3~ INT1</text>
<text x="357.7" y="209" transform="rotate(-90 357.7 209)">4</text>
<text x="359.1" y="204.5" transform="rotate(-90 359.1 204.5)">GND</text>
<text x="361.2" y="209" transform="rotate(-90 361.2 209)">3</text>
<text x="362.7" y="204.5" transform="rotate(-90 362.7 204.5)">D -</text>
<text x="364.8" y="209" transform="rotate(-90 364.8 209)">2</text>
<text x="366.2" y="204.5" transform="rotate(-90 366.2 204.5)">D+</text>
<text x="368.3" y="209" transform="rotate(-90 368.3 209)">1</text>
<text x="369.7" y="204.5" transform="rotate(-90 369.7 204.5)">VCC</text>
<text x="24.2" y="211.9">23</text>
<text x="30.7" y="213.4">GPIO11(SCLK)</text>
<text x="80.5" y="213.4">(CE0)GPIO8</text>
<text x="102.3" y="211.9">24</text>
<text x="164.7" y="213.4">D4</text>
<text x="24.2" y="219">25</text>
<text x="30.7" y="220.4">GND</text>
<text x="80.5" y="220.4">(CE1)GPIO7</text>
<text x="102.3" y="219">26</text>
<text x="164.7" y="220.4">D5~</text>
<text x="278.3" y="218.9">3</text>
<text x="282.8" y="220.3">5V</text>
<text x="24.2" y="226.1">27</text>
<text x="30.7" y="227.5">GPIO0(ID_SD)</text>
<text x="76.5" y="227.5">(ID_SC)GPIO1</text>
<text x="102.3" y="226.1">28</text>
<text x="164.7" y="227.5">D6~</text>
<text x="278.4" y="222.5">4</text>
<text x="278.4" y="226.1">5</text>
<text x="282.9" y="223.9">VO</text>
<text x="282.9" y="227.5">GND</text>
<text x="324.9" y="227.4">IP+</text>
<text x="326.1" y="223.9">IP-</text>
<text x="333.3" y="226">1</text>
<text x="333.3" y="222.4">2</text>
<text x="24.2" y="233.1">29</text>
<text x="102.3" y="233.1">30</text>
<text x="30.7" y="234.5">GPIO5</text>
<text x="92.6" y="234.5">GND</text>
<text x="164.7" y="234.5">D7</text>
<text x="24.2" y="240.2">31</text>
<text x="30.7" y="241.6">GPIO6</text>
<text x="75" y="241.6">(PWM0)GPIO12</text>
<text x="102.3" y="240.2">32</text>
<text x="164.7" y="241.6">D8</text>
<text x="24.2" y="247.2">33</text>
<text x="30.7" y="248.6">GPIO13(PWM1)</text>
<text x="92.6" y="248.6">GND</text>
<text x="102.3" y="247.2">34</text>
<text x="164.7" y="248.6">D9~</text>
<text x="24.2" y="254.3">35</text>
<text x="30.7" y="255.7">GPIO19(PCM_FS)</text>
<text x="87.6" y="255.7">GPIO16</text>
<text x="102.3" y="254.3">36</text>
<text x="164.7" y="255.7">D10~ SS</text>
<text x="24.2" y="261.3">37</text>
<text x="30.7" y="262.7">GPIO26</text>
<text x="69.7" y="262.7">(PCM_DIN)GPIO20</text>
<text x="102.3" y="261.3">38</text>
<text x="164.7" y="262.7">D11~ MOSI</text>
<text x="24.2" y="268.4">39</text>
<text x="30.7" y="269.8">GND</text>
<text x="66.7" y="269.8">(PCM_DOUT)GPIO21</text>
<text x="102.3" y="268.4">40</text>
<text x="164.7" y="269.8">D12 MISO</text>
<text x="191.5" y="269.8">SCK D13</text>
</g>
<g font-size="3.2" fill="#0c9">
<text x="298.8" y="160.4">A0</text>
<text x="298.8" y="167.5">GND</text>
<text x="298.8" y="164">D0</text>
<text x="298.8" y="171">Vcc</text>
<text x="298.8" y="185.1">D0</text>
<text x="298.8" y="181.6">A0</text>
<text x="298.8" y="188.7">GND</text>
<text x="298.8" y="192.2">Vcc</text>
</g>
<g font-size="3.2" fill="#999">
<text x="160.3" y="169.6">1</text>
<text x="208.1" y="169.6">30</text>
<text x="160.3" y="176.7">2</text>
<text x="208.1" y="176.7">29</text>
<text x="160.3" y="183.7">3</text>
<text x="208.1" y="183.7">28</text>
<text x="160.3" y="190.8">4</text>
<text x="208.1" y="190.8">27</text>
<text x="160.3" y="197.8">5</text>
<text x="208.1" y="197.8">26</text>
<text x="160.3" y="204.9">6</text>
<text x="208.1" y="204.9">25</text>
<text x="160.3" y="211.9">7</text>
<text x="208.1" y="211.9">24</text>
<text x="160.3" y="219">8</text>
<text x="208.1" y="219">23</text>
<text x="160.3" y="226.1">9</text>
<text x="208.1" y="226.1">22</text>
<text x="158.2" y="233.1">10</text>
<text x="208.1" y="233.1">21</text>
<text x="158.2" y="240.2">11</text>
<text x="208.1" y="240.2">20</text>
<text x="158.2" y="247.2">12</text>
<text x="208.1" y="247.2">19</text>
<text x="158.2" y="254.3">13</text>
<text x="208.1" y="254.3">18</text>
<text x="158.2" y="261.3">14</text>
<text x="208.1" y="261.3">17</text>
<text x="158.2" y="268.4">15</text>
<text x="208.1" y="268.4">16</text>
</g>
<text font-size="3.2" fill="#f90" x="199.8" y="171">VIN</text>
<g font-size="3.2">
<text x="198.4" y="178.1">GND</text>
<text x="164.7" y="192.2">GND</text>
</g>
<g font-size="3.2" fill="#f0f">
<text x="164.7" y="185.1">RESET</text>
<text x="197.5" y="255.7">AREF</text>
</g>
<g font-size="3.2" fill="#f00">
<text x="198.9" y="192.2">+5V</text>
<text x="199.5" y="262.7">3V3</text>
</g>
<g font-size="3.2" fill="#060">
<text x="201.5" y="199.2">A7</text>
<text x="201.5" y="206.3">A6</text>
<text x="194.2" y="213.4">SCL A5</text>
<text x="193.6" y="220.4">SDA A4</text>
<text x="201.5" y="227.5">A3</text>
<text x="201.5" y="234.5">A2</text>
<text x="201.5" y="241.6">A1</text>
<text x="201.5" y="248.6">A0</text>
</g>
</svg>
